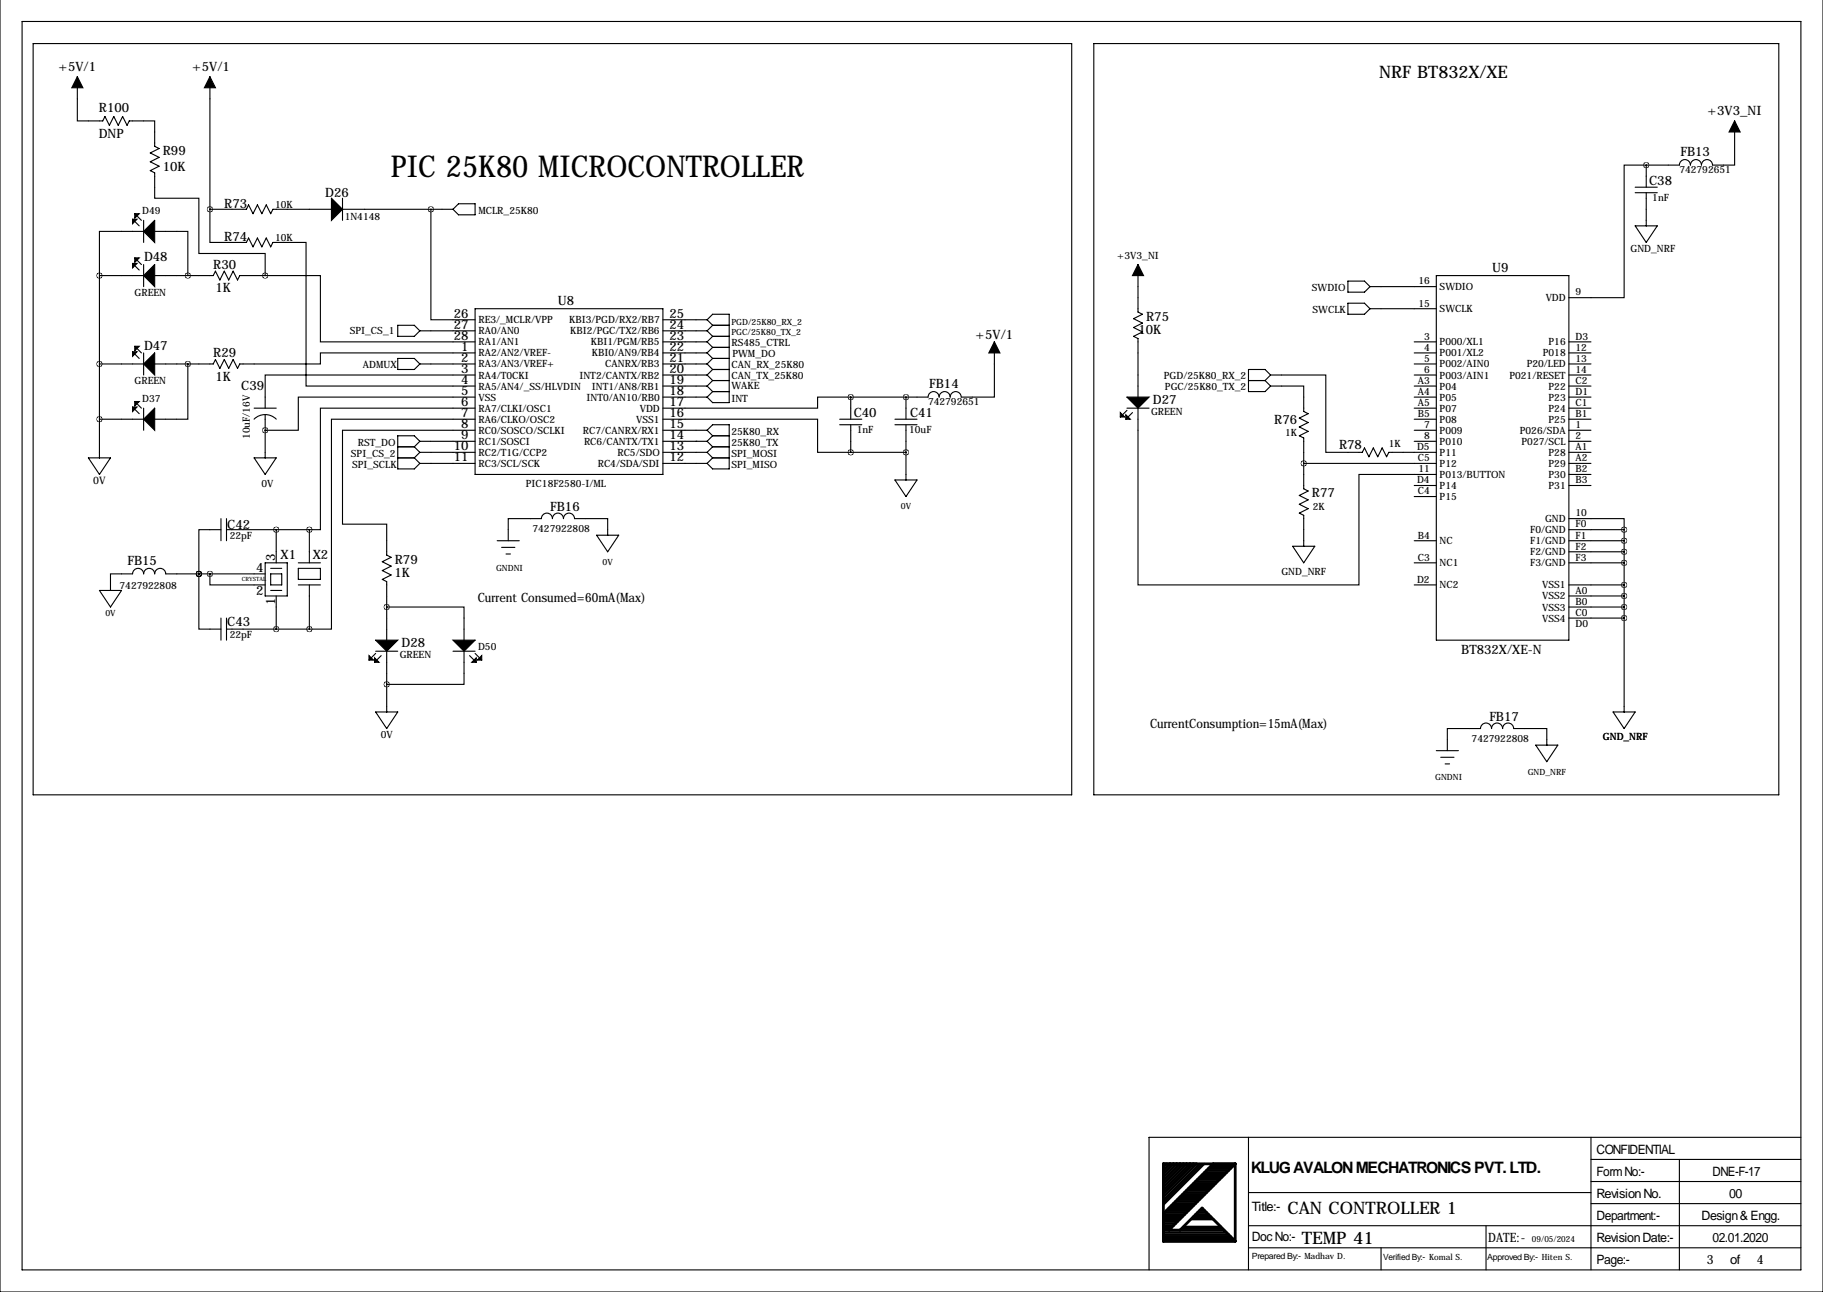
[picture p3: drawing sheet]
<svg xmlns="http://www.w3.org/2000/svg" width="419mm" height="297mm" viewBox="0 0 419 297" stroke-linecap="round" stroke-linejoin="round" font-family="sans-serif">
<path d="M275.8 267.6l-8.3 8.4M276.4 267.6l-8.9 8.9M276.9 267.6l-9.4 9.4M267.5 283.3h14.4M271.3 282.8h10.1v.3M271.8 282.3h9.1M273.8 280.3h5.1l1.8 1.8h-8.7" fill="none" stroke="#000" stroke-width=".51"/>
<g fill="none" stroke="#000" stroke-width=".63">
<path d="M267.5 279.3h4.8M267.5 279.8h4.3M267.7 278.8h5.1M268.2 278.2h5.1M268.2 267.6l-.7 .7M268.7 277.7h5.1M269.2 267.8l-.2-.2-1.5 1.5M269.2 277.2h5.1M269.7 276.7h5.1M270 267.8l-.3-.2-2.2 2.3M270.3 276.2h5M270.8 267.8l-.3-.2-3 3"/>
<path d="M270.8 275.7h5M271.3 275.2h5.1M271.5 268.1l-.2-.5-3.8 3.8M271.8 274.7h5.1M272 267.8v-.2l-4.5 4.5M272.3 274.2h5.1M272.8 273.7h5.1M273 268.1l-.2-.5-5.3 5.3M273.3 273.2h5.1M273.8 272.7h5.1M274.1 268.1l-.5-.5-6.1 6.1M274.3 267.8v-.2l-6.8 6.8"/>
<path d="M274.3 272.1h5.1M274.3 279.8h4.1M274.8 271.6h4.9M274.8 279.3h3.1M275.1 267.6l-7.6 7.6M275.3 278.8h2.1M275.3 271.1h5.1M275.8 278.2h1.1M275.8 270.6h5.1M276.4 270.1h5M276.9 269.6h5M277.4 269.1h5"/>
<path d="M277.9 268.6h5.1M278.4 268.1h5.1M278.9 267.6l-11.4 11.4M284 267.6h-16.5v17.8h16.5M284 267.6v17.8M284 267.6l-15.3 15.2M267.5 280.3h3.8M267.5 280.8h3.3M267.5 281.3h2.8M267.5 281.8h2.2M267.5 282.3h1.7M267.5 282.8h3.8l5.1-5.1 7.6 7.7"/>
<path d="M267.5 284.8h16M267.5 284.3h15.5M267.5 283.8h14.9"/>
</g>
<g fill="none" stroke="#000" stroke-width=".25">
<path d="M0 -.1v297.1h419.1v-297.1M5.1 4.9h408.9v287.1h-408.9zM7.6 10h238.8v172.7h-238.8zM17.8 17.6v10.2h5.8l.5-1 1 2 1.1-2 1 2 1-2 1 2 .5-1h5.9v5.8l1 .5-2.1 1.1 2.1 1-2.1 1 2.1 1-2.1 1 1.1 .5v5.9h10.1v12.7h15.3v5.1M48.3 17.6v30.5M251.5 10h157.4v172.7h-157.4zM378.5 38h-5.1v30.4h-12.7M378.5 38v5M398.8 27.8v10.2h-5.1a1.27 1.27 0 0 0-1.3-1.3 1.27 1.27 0 0 0-1.2 1.3 1.27 1.27 0 0 0-1.3-1.3 1.27 1.27 0 0 0-1.3 1.3 1.27 1.27 0 0 0-1.3-1.3 1.27 1.27 0 0 0-1.2 1.3h-7.6M30.5 50.4l1.5 1.5M31 59.3l1.5 1.5M31 49.1l1.5 1.6"/>
<path d="M33 53.2h-10.1v10.2M33 50.7v5M35.6 53.2h7.6v10.2M48.3 48.1v7.6h8.3l.5-1 1.1 2.1 1-2.1 1 2.1 1-2.1 1 2.1 .5-1.1h7.7v33.1h38.8M48.3 48.1h8.3l.5-1 1.1 2 1-2 1 2 1-2 1 2 .5-1h13.5M78.7 48.1h25.4M78.7 45.6v5.1M99.1 48.1v25.4h10.1M105.4 46.8h3.8v2.6h-3.8l-1.3-1.3zM375.9 43h5.1M375.9 44.3h5.1M375.9 51.9h5.1l-2.5 3.8z"/>
<path d="M378.5 44.3v7.6M22.9 63.4h10.1M22.9 63.4v41.9M30.5 60.6l1.5 1.5M31 79.6l1.5 1.5M33 60.8v5.1M35.6 63.4h13.4l.5-1.1 1 2.1 1.1-2.1 1 2.1 1-2.1 1 2.1 .5-1h5.9M61 63.4h12.7v15.2h35.5M91.4 74.8h3.8l1.3 1.3-1.3 1.2h-3.8zM96.5 76.1h12.7M109.2 71h43.2v38.1h-43.2zM152.4 78.6h10.2"/>
<path d="M152.4 73.5h10.2M152.4 76.1h10.2M162.6 73.5l1.2-1.3h3.8v20.4h-3.8l-1.2-1.3M162.6 73.5l1.2 1.3M162.6 76.1l1.2 1.2M162.6 78.6l1.2 1.3M163.8 74.8h3.8M163.8 77.3h3.8M163.8 74.8l-1.2 1.3M163.8 79.9h3.8M163.8 79.9l-1.2 1.2M163.8 77.3l-1.2 1.3"/>
<path d="M228.6 78.6v12.7h-7.6a1.27 1.27 0 0 0-1.3-1.3 1.27 1.27 0 0 0-1.3 1.3 1.27 1.27 0 0 0-1.2-1.3 1.27 1.27 0 0 0-1.3 1.3 1.27 1.27 0 0 0-1.3-1.3 1.27 1.27 0 0 0-1.2 1.3h-17.8M261.6 60.8v10.9l1 .5-2 1.1 2 1-2 1 2 1-2 1 1 .5v13.5M309.9 64.6h3.8l1.3 1.3-1.3 1.3h-3.8zM309.9 69.7h3.8l1.3 1.3-1.3 1.2h-3.8zM315 71h15.2M315 65.9h15.2M325.1 78.6h5.1M330.2 63.4h30.5v83.8h-30.5zM360.7 78.6h5.1M22.9 83.7h10.1M22.9 96.4h10.1M30.5 80.9l1.5 1.5"/>
<path d="M30.5 93.6l1.5 1.5M31 92.3l1.5 1.5M33 81.1v5.1M33 93.8v5.1M43.2 83.7v12.7h-7.6M58.4 96.4a3.6 3.6 0 0 1 5.1 0M58.4 93.8h5.1M61 98.9h.1M61 95.4v9.9M91.4 82.4h3.8l1.3 1.3-1.3 1.2h-3.8zM96.5 83.7h12.7M109.2 86.2h-48.2v7.6"/>
<path d="M109.2 96.4h-33v48.2h-5.1M109.2 93.8h-35.5v28h-2.6M109.2 91.3h-40.6v7.6h-7.6M109.2 98.9h-30.5v21.6h10.2v7.1l1 .5-2 1 2 1.1-2 1 2 1-2 1 1 .5v13.5M109.2 81.1h-35.5v2.6h-18.6l-.5 1-1-2-1 2-1-2-1.1 2-1-2-.5 1h-13.4M152.4 96.4h35.6v7.6h7.6M152.4 98.9h10.2M152.4 81.1h10.2M152.4 83.7h10.2M152.4 86.2h10.2M152.4 88.8h10.2M152.4 91.3h10.2"/>
<path d="M162.6 98.9l1.2-1.3h3.8v10.2h-3.8l-1.2-1.3M162.6 98.9l1.2 1.3M162.6 88.8l1.2 1.2M162.6 81.1l1.2 1.3M162.6 86.2l1.2 1.3M162.6 83.7l1.2 1.2M163.8 90h3.8M163.8 87.5h3.8M163.8 84.9h3.8M163.8 90l-1.2 1.3M163.8 87.5l-1.2 1.3M163.8 82.4h3.8"/>
<path d="M163.8 84.9l-1.2 1.3M163.8 82.4l-1.2 1.3M193 96.4h5.1M193 97.6h5.1M195.6 91.3h-7.6v2.5h-35.6M195.6 91.3v5.1M195.6 97.6v6.4M205.7 96.4h5.1M205.7 97.6h5.1M208.3 91.3v5.1M208.3 97.6v12.7M259.1 93.8h5.1"/>
<path d="M259.1 94.3l-1.5 1.6M260.3 94.9l-1.5 1.5M261.6 93.8v40.7h50.8v-25.4h17.8M287 87.5h3.8M290.8 87.5l1.3 1.3M292.1 88.8h7.6v5.8l1 .5-2 1 2 1-2 1.1 2 1-2 1 1 .5v11.7l1 .5-2 1 2 1-2 1 2 1.1-2 1 1 .5v7.1M292.1 86.2h12.7v17.8h8.4l.5-1 1 2 1-2 1 2 1.1-2 1 2 .5-1h10.9M292.1 86.2l-1.3-1.3h-3.8v5.1h3.8l1.3-1.2M292.1 86.2l-1.3 1.3M325.1 98.9h5.1M325.1 81.1h5.1M325.1 83.7h5.1"/>
<path d="M325.1 86.2h5.1M325.1 88.8h5.1M325.1 91.3h5.1M325.1 93.8h5.1M325.1 96.4h5.1M360.7 98.9h5.1M360.7 81.1h5.1M360.7 83.7h5.1M360.7 86.2h5.1M360.7 88.8h5.1M360.7 91.3h5.1M360.7 93.8h5.1"/>
<path d="M360.7 96.4h5.1M20.3 105.3h5.1l-2.5 3.8zM50.8 119.2v5.1M52.1 119.2v5.1M58.4 105.3h5.1l-2.5 3.8zM91.4 102.7h3.8M91.4 105.3h3.8M95.2 105.3l1.3 1.2M95.2 102.7l1.3 1.3M96.5 101.5h12.7M96.5 104h12.7M96.5 106.5h12.7"/>
<path d="M96.5 101.5l-1.3-1.3h-3.8v7.6h3.8l1.3-1.3M96.5 104l-1.3 1.3M96.5 101.5l-1.3 1.2M152.4 101.5h10.2M152.4 104h10.2M152.4 106.5h10.2M160 101.5h.1M162.6 101.5l1.2 1.2M162.6 104l1.2 1.3M163.8 100.2h3.8M163.8 102.7h3.8M163.8 100.2l-1.2 1.3"/>
<path d="M163.8 105.3h3.8M163.8 105.3l-1.2 1.2M163.8 102.7l-1.2 1.3M195.6 104h12.7M205.7 110.3h5.1l-2.5 3.9zM299.7 106.5h30.5M325.1 101.5h5.1M325.1 111.6h5.1M325.1 114.2h5.1M360.7 119.2h12.7v2.6M360.7 101.5h5.1M360.7 104h5.1"/>
<path d="M360.7 106.5h5.1M360.7 109.1h5.1M360.7 111.6h5.1M22.9 135.7h5l-2.5 3.9zM45.7 131.9v12.7h5.1M45.7 131.9h.1M48.3 131.9v2.6h12.7M50.8 121.8h-5.1v10.1M52.1 121.8h19M61 131.9h-22.9a1.27 1.27 0 0 0-1.3-1.2 1.27 1.27 0 0 0-1.2 1.2 1.27 1.27 0 0 0-1.3-1.2 1.27 1.27 0 0 0-1.3 1.2 1.27 1.27 0 0 0-1.3-1.2 1.27 1.27 0 0 0-1.2 1.2h-5.1v3.8M61 129.4h5v7.6h-5zM62.2 131.9h2.6v2.6h-2.6z"/>
<path d="M62.2 130.7h2.6M62.2 135.7h2.6M63.5 121.8v7.6M63.5 137v7.6M68.6 134.5h5.1M68.6 129.4h5.1M68.6 130.7h5.1v2.5h-5.1zM71.1 121.8v7.6M71.1 134.5v10.1M88.9 139.6h17.8v7.6M114.3 124.3h5.1M115.3 125.8h3.1"/>
<path d="M116.3 127.4h1M137.2 123h5l-2.5 3.9zM139.7 123v-3.8h-7.6a1.27 1.27 0 0 0-1.3-1.2 1.27 1.27 0 0 0-1.3 1.2 1.27 1.27 0 0 0-1.2-1.2 1.27 1.27 0 0 0-1.3 1.2 1.27 1.27 0 0 0-1.3-1.2 1.27 1.27 0 0 0-1.2 1.2h-7.7v5.1M297.2 125.6h5.1l-2.6 3.8zM325.1 134.5h5.1M325.1 124.3h5.1M325.1 129.4h5.1M360.7 134.5h12.7M360.7 137h12.7M360.7 139.6h12.7M360.7 124.3h12.7M360.7 129.4h12.7"/>
<path d="M360.7 121.8h12.7M360.7 126.9h12.7M373.4 121.8v41.9M50.8 142.1v5.1M52.1 142.1v5.1M52.1 144.6h19M86.4 149.7h5M86.4 150.2l-1.6 1.6M87.6 150.7l-1.5 1.6M88.9 149.7v14M104.1 149.7h5.1M106.7 149.7v7.6h-17.8"/>
<path d="M107.9 150.7l1.6 1.6M109.2 150.2l1.5 1.6M360.7 142.1h12.7M86.4 163.7h5l-2.5 3.8zM330.2 172.6h5.1M331.2 174.1h3.1M332.2 175.6h1M353.1 171.3h5l-2.5 3.8zM355.6 171.3v-3.8h-7.6a1.27 1.27 0 0 0-1.3-1.3 1.27 1.27 0 0 0-1.3 1.3 1.27 1.27 0 0 0-1.2-1.3 1.27 1.27 0 0 0-1.3 1.3 1.27 1.27 0 0 0-1.3-1.3 1.27 1.27 0 0 0-1.2 1.3h-7.7v5.1M370.8 163.7h5.1l-2.5 3.8zM287 261.5v30.5M287 274.2h78.8"/>
<path d="M365.8 261.5v30.5M365.8 276.7h48.2M365.8 271.6h48.2M365.8 266.6h48.2M386.1 266.6v25.4M414 261.5h-149.8v30.5M287 281.8h127M287 286.9h127M317.5 286.9v5.1M341.6 281.8v10.2"/>
</g>
<g fill="#000" stroke="#000" stroke-width=".25">
<path d="M17.8 17.6l1.2 2.6h-2.5zM48.3 17.6l1.2 2.6h-2.5zM398.8 27.8l1.2 2.5h-2.5zM30.5 50.4h1l-1 1zM31 59.3h1l-1 1zM31 49.1h1l-1 1.1zM35.6 50.7v5l-2.6-2.5zM76.2 45.6l2.5 2.5-2.5 2.6zM30.5 60.6h1l-1 1zM31 79.6h1l-1 1zM33 63.4l2.6-2.6v5.1zM228.6 78.6l1.3 2.5h-2.6z"/>
<path d="M261.6 60.8l1.3 2.6h-2.6zM30.5 80.9h1l-1 1zM30.5 93.6h1l-1 1zM31 92.3h1l-1 1zM35.6 81.1v5.1l-2.6-2.5zM35.6 93.8v5.1l-2.6-2.5zM257.6 94.9l1 1h-1zM258.8 95.4l1 1h-1zM259.1 91.3h5.1l-2.6 2.5zM84.8 150.7l1.1 1.1h-1.1zM86.1 151.2l1 1.1h-1zM86.4 147.2h5l-2.5 2.5z"/>
<path d="M104.1 147.2h5.1l-2.5 2.5zM108.5 152.3l1-1.1v1.1zM109.7 151.8l1-1.1v1.1z"/>
</g>
<path d="M373.3 121.8a.05 .05 0 0 0 .1 0 .05 .05 0 0 0-.1 0zM373.3 124.3a.05 .05 0 0 0 .1 0 .05 .05 0 0 0-.1 0zM373.3 126.9a.05 .05 0 0 0 .1 0 .05 .05 0 0 0-.1 0zM373.3 129.4a.05 .05 0 0 0 .1 0 .05 .05 0 0 0-.1 0zM373.3 134.5a.05 .05 0 0 0 .1 0 .05 .05 0 0 0-.1 0zM373.3 137a.05 .05 0 0 0 .1 0 .05 .05 0 0 0-.1 0zM373.3 139.6a.05 .05 0 0 0 .1 0 .05 .05 0 0 0-.1 0zM373.3 142.1a.05 .05 0 0 0 .1 0 .05 .05 0 0 0-.1 0zM378.4 38a.05 .05 0 0 0 .1 0 .05 .05 0 0 0-.1 0zM299.7 106.5a.05 .05 0 0 0 .1 0 .05 .05 0 0 0-.1 0zM195.5 91.3a.05 .05 0 0 0 .1 0 .05 .05 0 0 0-.1 0zM195.5 104a.05 .05 0 0 0 .1 0 .05 .05 0 0 0-.1 0zM208.2 104a.05 .05 0 0 0 .1 0 .05 .05 0 0 0-.1 0zM45.7 131.9a.05 .05 0 0 0 .1 0 .05 .05 0 0 0-.1 0zM48.2 131.9a.05 .05 0 0 0 .1 0 .05 .05 0 0 0-.1 0zM208.2 91.3a.05 .05 0 0 0 .1 0 .05 .05 0 0 0-.1 0zM71.1 121.8a.05 .05 0 0 0 .1 0 .05 .05 0 0 0-.1 0zM45.7 131.9a.05 .05 0 0 0 .1 0 .05 .05 0 0 0-.1 0zM60.9 98.9a.05 .05 0 0 0 .1 0 .05 .05 0 0 0-.1 0zM48.2 48.1a.05 .05 0 0 0 .1 0 .05 .05 0 0 0-.1 0zM71.1 144.6a.05 .05 0 0 0 .1 0 .05 .05 0 0 0-.1 0zM99 48.1a.05 .05 0 0 0 .1 0 .05 .05 0 0 0-.1 0zM22.8 83.7a.05 .05 0 0 0 .1 0 .05 .05 0 0 0-.1 0zM43.1 63.4a.05 .05 0 0 0 .1 0 .05 .05 0 0 0-.1 0zM22.8 63.4a.05 .05 0 0 0 .1 0 .05 .05 0 0 0-.1 0zM43.1 83.7a.05 .05 0 0 0 .1 0 .05 .05 0 0 0-.1 0zM22.8 96.4a.05 .05 0 0 0 .1 0 .05 .05 0 0 0-.1 0zM60.9 63.4a.05 .05 0 0 0 .1 0 .05 .05 0 0 0-.1 0z" fill="#000" stroke="#000" stroke-width="1.3"/>
<text font-size="6.9" x="89.8" y="40.6">PIC 25K80 MICROCONTROLLER</text>
<g font-size="4">
<text x="317" y="17.8">NRF BT832X/XE</text>
<text x="296" y="279.2">CAN CONTROLLER 1</text>
<text x="299.3" y="286.1">TEMP 41</text>
</g>
<text font-size="3.6" x="287.5" y="269.6">KLUG AVALON MECHATRONICS PVT. LTD.</text>
<g font-size="3">
<text x="13.5" y="16.4">+5V/1</text>
<text x="44.2" y="16.4">+5V/1</text>
<text x="22.8" y="25.8">R100</text>
<text x="392.6" y="26.5">+3V3_NI</text>
<text x="22.7" y="31.7">DNP</text>
<text x="37.4" y="35.7">R99</text>
<text x="386.3" y="35.9">FB13</text>
<text x="37.4" y="39.3">10K</text>
<text x="51.6" y="47.9">R73</text>
<text x="74.8" y="45.3">D26</text>
<text x="379.1" y="42.5">C38</text>
<text x="51.6" y="55.5">R74</text>
<text x="33.1" y="60.1">D48</text>
<text x="49" y="61.8">R30</text>
<text x="343.1" y="62.6">U9</text>
<text x="49.5" y="67.2">1K</text>
<text x="128.3" y="70.2">U8</text>
<text x="104.3" y="73">26</text>
<text x="104.3" y="75.6">27</text>
<text x="153.9" y="75.6">24</text>
<text x="153.9" y="73">25</text>
<text x="224.3" y="77.8">+5V/1</text>
<text x="261.7" y="76.9">10K</text>
<text x="263.5" y="73.8">R75</text>
<text x="33.1" y="80.4">D47</text>
<text x="49" y="82.2">R29</text>
<text x="104.3" y="78.1">28</text>
<text x="106" y="80.6">1</text>
<text x="106" y="83.2">2</text>
<text x="153.9" y="83.2">21</text>
<text x="153.9" y="80.6">22</text>
<text x="153.9" y="78.1">23</text>
<text x="49.5" y="87.5">1K</text>
<text x="55.5" y="89.8">C39</text>
<text x="106" y="85.7">3</text>
<text x="106" y="88.3">4</text>
<text x="153.9" y="88.3">19</text>
<text x="153.9" y="85.7">20</text>
<text x="213.6" y="89.3">FB14</text>
<text x="106" y="90.8">5</text>
<text x="106" y="93.3">6</text>
<text x="106" y="95.9">7</text>
<text x="153.9" y="95.9">16</text>
<text x="153.9" y="93.3">17</text>
<text x="153.9" y="90.8">18</text>
<text x="196.3" y="95.9">C40</text>
<text x="209.2" y="95.9">C41</text>
<text x="265" y="92.8">D27</text>
<text x="106" y="98.4">8</text>
<text x="106" y="101">9</text>
<text x="153.9" y="101">14</text>
<text x="153.9" y="98.4">15</text>
<text x="293" y="97.4">R76</text>
<text x="104.3" y="103.5">10</text>
<text x="104.3" y="106">11</text>
<text x="153.9" y="106">12</text>
<text x="153.9" y="103.5">13</text>
<text x="307.8" y="103.2">R78</text>
<text x="126.5" y="117.5">FB16</text>
<text x="301.6" y="114.2">R77</text>
<text x="52.2" y="121.5">C42</text>
<text x="29.3" y="129.9">FB15</text>
<text x="58.9" y="131.5">4</text>
<text x="63.2" y="128.9" transform="rotate(-90 63.2 128.9)">3</text>
<text x="64.5" y="128.4">X1</text>
<text x="71.9" y="128.4">X2</text>
<text x="90.8" y="129.7">R79</text>
<text x="58.9" y="136.8">2</text>
<text x="90.7" y="132.7">1K</text>
<text x="52.2" y="143.9">C43</text>
<text x="63.2" y="139.2" transform="rotate(-90 63.2 139.2)">1</text>
<text x="109.8" y="138.4">Current Consumed=60mA(Max)</text>
<text x="92.3" y="148.7">D28</text>
<text x="335.9" y="150.3">BT832X/XE-N</text>
<text x="264.4" y="167.4">CurrentConsumption=15mA(Max)</text>
<text x="342.4" y="165.7">FB17</text>
<text x="367" y="265.3">CONFIDENTIAL</text>
<text x="367" y="275.4">Revision No.</text>
<text x="367" y="270.4">Form No:-</text>
<text x="393.7" y="270.4">DNE-F-17</text>
<text x="397.5" y="275.4">00</text>
<text x="287.8" y="278.5">Title:-</text>
<text x="367" y="280.5">Department:-</text>
<text x="391.2" y="280.5">Design &amp; Engg.</text>
<text x="287.8" y="285.4">Doc No:-</text>
<text x="342.1" y="285.6">DATE:-</text>
<text x="367" y="285.6">Revision Date:-</text>
<text x="393.7" y="285.6">02.01.2020</text>
<text x="367" y="290.7">Page:-</text>
<text x="392.4" y="290.7">3</text>
<text x="397.8" y="290.7">of</text>
<text x="403.9" y="290.7">4</text>
</g>
<text font-size="2.4" x="21.4" y="111.4">0V</text>
<g font-size="2.3">
<text x="386.1" y="39.8">742792651</text>
<text x="63.2" y="47.9">10K</text>
<text x="379.9" y="46.2">1nF</text>
<text x="32.7" y="49.1">D49</text>
<text x="79.2" y="50.5">1N4148</text>
<text x="110" y="49.1">MCLR_25K80</text>
<text x="63.2" y="55.5">10K</text>
<text x="256.8" y="59.5">+3V3_NI</text>
<text x="374.9" y="58">GND_NRF</text>
<text x="326.1" y="65.4">16</text>
<text x="30.9" y="68">GREEN</text>
<text x="301.6" y="66.9">SWDIO</text>
<text x="301.8" y="72">SWCLK</text>
<text x="326.1" y="70.5">15</text>
<text x="331" y="71.8">SWCLK</text>
<text x="331" y="66.7">SWDIO</text>
<text x="355.3" y="69.2">VDD</text>
<text x="362.2" y="67.9">9</text>
<text x="80.4" y="76.8">SPI_CS_1</text>
<text x="110" y="74.3">RE3/_MCLR/VPP</text>
<text x="110" y="76.9">RA0/AN0</text>
<text x="130.9" y="74.3">KBI3/PGD/RX2/RB7</text>
<text x="131.1" y="76.9">KBI2/PGC/TX2/RB6</text>
<text x="110" y="79.4">RA1/AN1</text>
<text x="110" y="81.9">RA2/AN2/VREF-</text>
<text x="135.8" y="79.4">KBI1/PGM/RB5</text>
<text x="136.1" y="81.9">KBI0/AN9/RB4</text>
<text x="168.1" y="79.6">RS485_CTRL</text>
<text x="168.4" y="82.2">PWM_DO</text>
<text x="327.4" y="78.1">3</text>
<text x="327.4" y="80.6">4</text>
<text x="327.4" y="83.2">5</text>
<text x="331" y="79.4">P000/XL1</text>
<text x="331" y="81.9">P001/XL2</text>
<text x="354.7" y="81.9">P018</text>
<text x="356" y="79.4">P16</text>
<text x="362.2" y="78.1">D3</text>
<text x="362.2" y="80.6">12</text>
<text x="362.2" y="83.2">13</text>
<text x="30.9" y="88.3">GREEN</text>
<text x="83.4" y="84.7">ADMUX</text>
<text x="110" y="84.5">RA3/AN3/VREF+</text>
<text x="110" y="87">RA4/T0CKI</text>
<text x="110" y="89.6">RA5/AN4/_SS/HLVDIN</text>
<text x="133.2" y="87">INT2/CANTX/RB2</text>
<text x="136.1" y="89.6">INT1/AN8/RB1</text>
<text x="139.1" y="84.5">CANRX/RB3</text>
<text x="168.1" y="89.5">WAKE</text>
<text x="168.1" y="87.2">CAN_TX_25K80</text>
<text x="168.1" y="84.7">CAN_RX_25K80</text>
<text x="267.6" y="87.2">PGD/25K80_RX_2</text>
<text x="267.8" y="89.8">PGC/25K80_TX_2</text>
<text x="325.9" y="88.3">A3</text>
<text x="327.4" y="85.7">6</text>
<text x="331" y="84.5">P002/AIN0</text>
<text x="331" y="87">P003/AIN1</text>
<text x="331" y="89.6">P04</text>
<text x="347" y="87">P021/RESET</text>
<text x="351" y="84.5">P20/LED</text>
<text x="356" y="89.6">P22</text>
<text x="362.2" y="88.3">C2</text>
<text x="362.2" y="85.7">14</text>
<text x="32.7" y="92.3">D37</text>
<text x="110" y="92.1">VSS</text>
<text x="110" y="94.6">RA7/CLKI/OSC1</text>
<text x="134.8" y="92.1">INT0/AN10/RB0</text>
<text x="147.1" y="94.6">VDD</text>
<text x="168.1" y="92.3">INT</text>
<text x="213.4" y="93.2">742792651</text>
<text x="264.6" y="95.5">GREEN</text>
<text x="325.9" y="90.8">A4</text>
<text x="325.9" y="93.3">A5</text>
<text x="325.9" y="95.9">B5</text>
<text x="331" y="92.1">P05</text>
<text x="331" y="94.6">P07</text>
<text x="356" y="94.6">P24</text>
<text x="356" y="92.1">P23</text>
<text x="362.2" y="95.9">B1</text>
<text x="362.2" y="93.3">C1</text>
<text x="362.2" y="90.8">D1</text>
<text x="57.4" y="101" transform="rotate(-90 57.4 101)">10uF/16V</text>
<text x="110" y="97.2">RA6/CLKO/OSC2</text>
<text x="110" y="99.7">RC0/SOSCO/SCLKI</text>
<text x="134" y="99.7">RC7/CANRX/RX1</text>
<text x="146.3" y="97.2">VSS1</text>
<text x="168.1" y="99.9">25K80_RX</text>
<text x="197" y="99.5">1nF</text>
<text x="209" y="99.5">10uF</text>
<text x="295.5" y="100.3">1K</text>
<text x="327.4" y="98.4">7</text>
<text x="327.4" y="101">8</text>
<text x="331" y="99.7">P009</text>
<text x="331" y="97.2">P08</text>
<text x="349.4" y="99.7">P026/SDA</text>
<text x="356" y="97.2">P25</text>
<text x="362.2" y="98.4">1</text>
<text x="362.2" y="101">2</text>
<text x="80.7" y="105">SPI_CS_2</text>
<text x="80.9" y="107.6">SPI_SCLK</text>
<text x="82.2" y="102.5">RST_DO</text>
<text x="110" y="102.3">RC1/SOSCI</text>
<text x="110" y="104.8">RC2/T1G/CCP2</text>
<text x="110" y="107.3">RC3/SCL/SCK</text>
<text x="134.3" y="102.3">RC6/CANTX/TX1</text>
<text x="137.4" y="107.3">RC4/SDA/SDI</text>
<text x="141.9" y="104.8">RC5/SDO</text>
<text x="168.1" y="102.5">25K80_TX</text>
<text x="168.1" y="107.6">SPI_MISO</text>
<text x="168.1" y="105">SPI_MOSI</text>
<text x="319.3" y="102.7">1K</text>
<text x="325.8" y="103.5">D5</text>
<text x="325.9" y="106">C5</text>
<text x="331" y="102.3">P010</text>
<text x="331" y="107.3">P12</text>
<text x="331" y="104.8">P11</text>
<text x="349.8" y="102.3">P027/SCL</text>
<text x="356" y="104.8">P28</text>
<text x="356" y="107.3">P29</text>
<text x="362.2" y="103.5">A1</text>
<text x="362.2" y="106">A2</text>
<text x="60.1" y="111.9">0V</text>
<text x="120.9" y="111.9">PIC18F2580-I/ML</text>
<text x="325.8" y="111.1">D4</text>
<text x="325.9" y="113.7">C4</text>
<text x="326.1" y="108.6">11</text>
<text x="331" y="112.4">P14</text>
<text x="331" y="109.9">P013/BUTTON</text>
<text x="356" y="109.9">P30</text>
<text x="356" y="112.4">P31</text>
<text x="362.2" y="108.6">B2</text>
<text x="362.2" y="111.1">B3</text>
<text x="301.8" y="117.3">2K</text>
<text x="331" y="115">P15</text>
<text x="362.2" y="118.7">10</text>
<text x="52.8" y="123.9">22pF</text>
<text x="122.4" y="122.4">7427922808</text>
<text x="325.9" y="123.8">B4</text>
<text x="331" y="125.1">NC</text>
<text x="351.8" y="122.6">F0/GND</text>
<text x="351.8" y="125.1">F1/GND</text>
<text x="355.2" y="120">GND</text>
<text x="362.2" y="121.3">F0</text>
<text x="362.2" y="123.8">F1</text>
<text x="325.9" y="128.9">C3</text>
<text x="331" y="130.2">NC1</text>
<text x="351.8" y="127.7">F2/GND</text>
<text x="351.8" y="130.2">F3/GND</text>
<text x="362.2" y="126.4">F2</text>
<text x="362.2" y="128.9">F3</text>
<text x="27.5" y="135.3">7427922808</text>
<text x="294.6" y="132.2">GND_NRF</text>
<text x="325.8" y="134">D2</text>
<text x="331" y="135.3">NC2</text>
<text x="354.5" y="135.3">VSS1</text>
<text x="354.5" y="137.8">VSS2</text>
<text x="362.2" y="136.6">A0</text>
<text x="354.5" y="140.4">VSS3</text>
<text x="354.5" y="142.9">VSS4</text>
<text x="362.2" y="139.1">B0</text>
<text x="362.2" y="141.7">C0</text>
<text x="52.8" y="146.8">22pF</text>
<text x="109.9" y="149.5">D50</text>
<text x="362.2" y="144.2">D0</text>
<text x="91.9" y="151.3">GREEN</text>
<text x="87.5" y="169.8">0V</text>
<text x="338.3" y="170.6">7427922808</text>
<text x="368.5" y="170">GND_NRF</text>
</g>
<g font-size="2">
<text x="168.1" y="74.8">PGD/25K80_RX_2</text>
<text x="168.1" y="77.1">PGC/25K80_TX_2</text>
<text x="207.1" y="117">0V</text>
<text x="114" y="131.2">GNDNI</text>
<text x="138.5" y="129.9">0V</text>
<text x="24.2" y="141.6">0V</text>
<text x="329.9" y="179.4">GNDNI</text>
<text x="351.2" y="178.2">GND_NRF</text>
<text x="352.2" y="285.5">09/05/2024</text>
<text x="287.8" y="289.4">Prepared By:- Madhav D.</text>
<text x="318" y="289.7">Verified By:- Komal S.</text>
<text x="341.9" y="289.7">Approved By:- Hiten S.</text>
</g>
<text font-size="1.3" x="55.6" y="133.6">CRYSTAL</text>
</svg>
